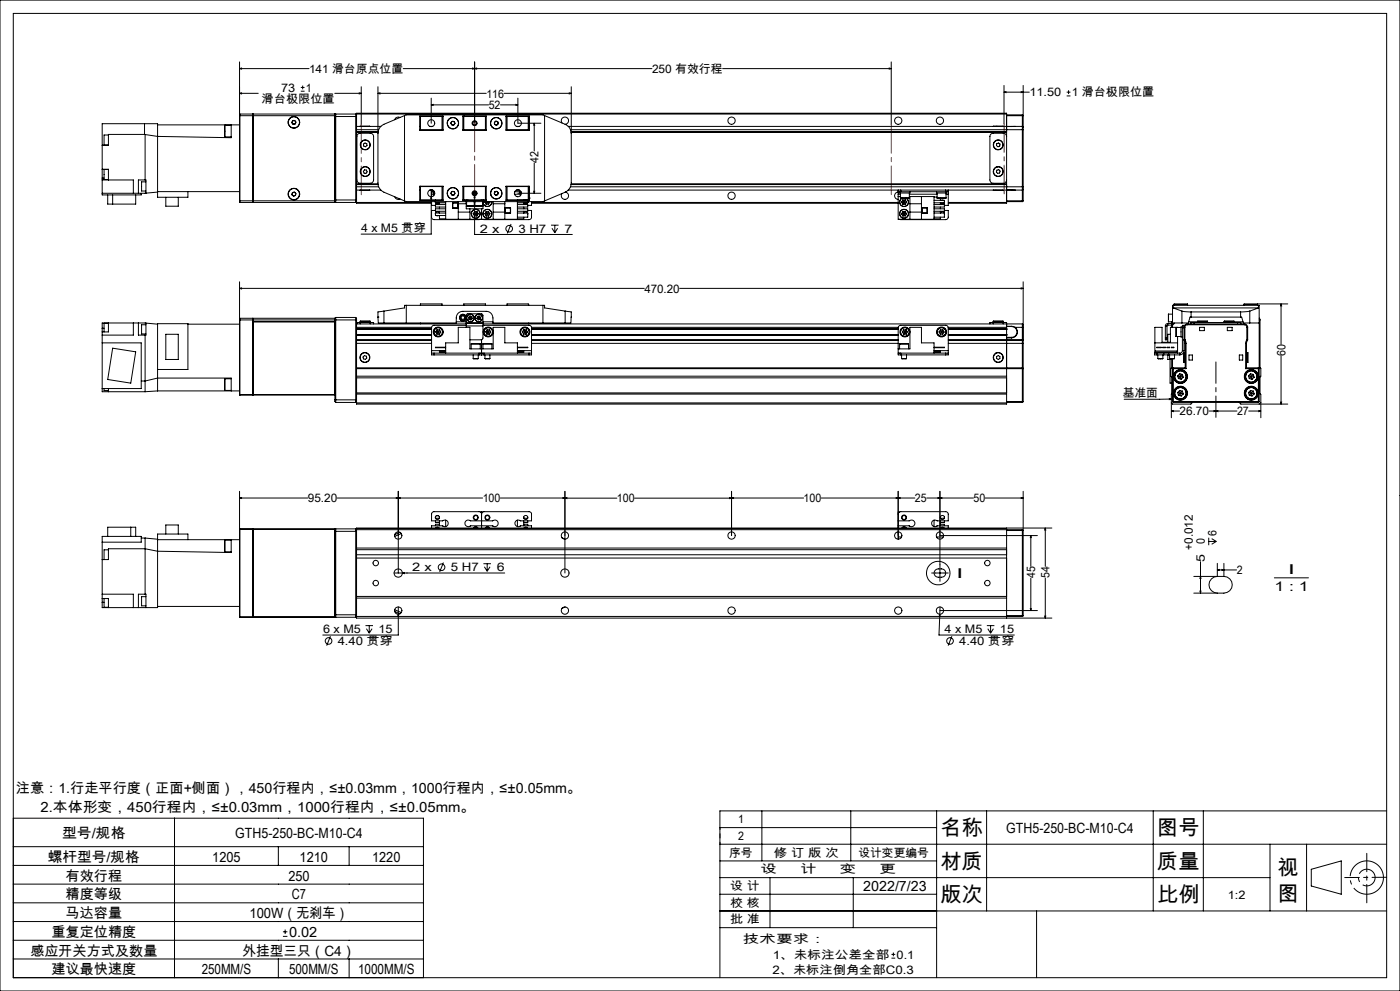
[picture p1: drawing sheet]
<svg xmlns="http://www.w3.org/2000/svg" width="420mm" height="297mm" viewBox="0 0 420 297" stroke-linecap="round" stroke-linejoin="round" font-family="sans-serif">
<g fill="none" stroke="#000" stroke-width=".3">
<path d="M0 0h420v297h-420zM4 4h412v289h-412zM71.9 18.6v41.6M142.4 18.6v18.3M267.4 18.6v18.8M43.4 37.1v3.2M47.3 37.4h24.6M67.5 37.5v3.5M67.5 37.5h1.9M69.4 37.4v3.9l-22.1-.4-3.8-.6M71.9 20.6l.6-.2v.3zM71.9 28l.6-.2v.3z"/>
<path d="M71.9 20.6h20.8M71.9 28h5.6M72 34.2l-.1 .5h28.5M72 34.2v26.5M72 34.2h3.8M75.8 34.2v26.5M75.8 34.2l.1 .1M75.9 34.3v.4M75.9 34.2v.1M75.9 34.7v25.5M75.9 34.2h24.6M75.9 34.2v.5"/>
<path d="M75.9 34.2h.1M87.6 36.8l.3 .4M87.8 36.2l-.2 .6M88.4 36.1l.3 .5M88.4 36.1l-.6 .1M88.5 37.1l-.6 .1M88.7 36.6l-.2 .5M90.2 27.3h1.2M90.2 26.2h1.2M90.8 25.6v1.2M100.4 28h8M100.4 34.7v25.5"/>
<path d="M100.5 34.2l-.1 .5M100.5 34.4v.5M100.5 34.2v.2M100.5 34.9v25M100.5 34.9h6.5M100.7 34.2v26.5M100.7 34.2h6M100.7 34.2l-.2 .2M106.7 34.2v26.5M106.7 34.2l.3 .2M107 34.2v-.3h195v.3M107 34.4v.5"/>
<path d="M107 34.2v.2M107 34.9v25M107 34.2h195M107 37.9h7.3M107 38.9h6.6M107 39.6h6.4M107 39.7h6.4M107 39.5h6.4M107.8 27.8l.6 .2-.6 .1zM108 37.9h2.9M108.4 26v11.4M113.4 28l.6-.2v.3z"/>
<path d="M113.4 26v28.8a3.1 3.1 0 0 0 1.8 2.8l6.2 2.6M113.4 28h32.5M120 35.2h-.1a1.13 1.13 0 0 0-1.5 .7M121 20.6h74.6M121.4 34.6l-6.2 2.6a2.98 2.98 0 0 0-1.8 2.8M121.4 34.6v25.6M121.4 34.6l.5-.2h41l.5 .2M125.9 34.8h7v4.2h-7zM125.9 37.9h.2M125.9 38.9h.2M126.1 38.9h6.8M128.9 37.9h.9"/>
<path d="M129.4 31.4l.6-.1v.3zM129.4 29.4v7.5M129.4 31.4h17.2M132.6 34.9v4M132.9 34.9h-6.8v4.1M135.3 36.9l.3 .5M135.6 37.4h.5M135.6 36.4l-.3 .5M135.6 36.4h.6M136.2 36.4l.3 .5M136.5 36.9l-.4 .5M138.9 34.8h7v4.2h-7z"/>
<path d="M138.9 34.9h7M138.9 38.9h7M139.1 34.9v4M139.2 34.8l.2 .1M141.8 20.4l.6 .2-.6 .1zM142.4 20.6l.6-.2v.3zM145.6 34.9v4M148.3 36.7l.1 .6M148.4 37.3l.6 .2M148.8 36.3l.5 .2M148.8 36.3l-.5 .4M149.3 36.5l.1 .6"/>
<path d="M149.4 37.1l-.4 .4M150.1 31.4h5.3M151.2 28h20.2M151.8 34.9h6.8v4.1M151.8 34.8h7v4.2h-7zM151.8 38.9h6.8M152.1 34.9v4M154.8 31.3l.6 .1-.6 .2zM154.9 37.9h.9M155.4 29.4v7.5h6.9M158.5 34.9v4M158.6 37.9h.2"/>
<path d="M158.6 38.9h.2M160.3 36.9l.1 .6h-.3zM160.3 36.9v8.4M163.4 34.6v25.6M163.4 34.6l6.1 2.6M168.6 36.9a1.1 1.1 0 0 1 .3-1.7 1.1 1.1 0 0 1 1.6 .6 1.1 1.1 0 0 1-.9 1.4M169.5 37.2a2.94 2.94 0 0 1 1.9 2.8M170.5 37.9h133M170.8 27.8l.6 .2-.6 .1zM171.1 38.9h135.6M171.3 39.6h130.7M171.3 39.7h130.7"/>
<path d="M171.3 39.5h130.7M171.4 26l-.1 29.4a2.98 2.98 0 0 1-1.8 2.2M216.8 20.6h50.6M266.8 20.4l.6 .2-.6 .1zM298 37.9h3M301.2 27.6l.6-.1v.3zM301.2 27.6h7.6M301.2 25.6v11.5M302 34.2v4.7M302 38.9v17.1M302 34.7h4.7M302 34.4h4.7"/>
<path d="M303.5 37.9h-1.5v1M303.5 37.9h1.1M303.5 37.9h.1M304.6 37.9h-1.1M304.6 37.9h2.1M306.4 27.5l.6 .1-.6 .2zM306.7 37.9v1M306.7 37.9l.3 .2M306.7 38.9h.3M306.7 34.4l.3 .2-.3 .1M306.7 34.4v.3M306.7 34.7v3.2"/>
<path d="M306.7 38.9v17.1M307 38.1v.8M307 38.9v17.1M307 25.6v12.5M320 28.7h1.1M320 27.6h1.1M320.6 27.1v1.1M30.7 50.7v2.7M30.7 50.7v-13.6h16.6v22h9.1v-1.7M30.7 53.4v5h11.7v-.5M30.7 53.9h9.3v4M30.7 50.7h1.8v3.2"/>
<path d="M30.7 53.4h.5M32.3 58.4v2.8h8.4v-2.8M32.5 50.8h-1.3v3h1.3M32.5 40.5h-1.3v3h1.3M33.8 58.4v2.8M43.4 40.3h-10.9v3.2h-1.8M43.4 40.3h.1M43.5 40.3v13.6M43.8 54.5h-1.3v2.8h1.3M43.8 57.9h-13.1M43.8 57.9v-4h-2.3v4M47.3 57.6l-3.5 .3"/>
<path d="M47.3 57.4h24.6M49.7 59.1v2.7h3.8v-2.7M67.5 41h1.9M87.6 58.4l.5 .3M87.7 57.8l-.1 .6M88.3 57.6l.4 .4M88.3 57.6l-.6 .2M88.6 58.5l-.5 .2M88.7 58l-.1 .5M100.5 59.9v.5M100.5 59.9h6.5M107 59.9v.5"/>
<path d="M107 57h7.3M107 56h6.6M107 55.2h6.4M107 55.3h6.4M107.4 40.2l.5-.3h3.2a1.02 1.02 0 0 1 1 1v13a1.02 1.02 0 0 1-1 1h-3a.96 .96 0 0 1-1-1v-13zM108 57h2.9M109 43.2l.5-.3 .5 .2 .1 .5-.5 .4-.5-.2zM109.4 50.9l.5 .1 .2 .5-.3 .5-.6-.1-.2-.5zM118.4 58.9a1.11 1.11 0 0 0 1.6 .7M125.9 55.8h7v4.2h-7zM125.9 57h.2M125.9 56h.2"/>
<path d="M126.1 55.8v4.1h6.8M126.1 55.9h6.8M128.9 57h.6M129.4 59l.1 .6h-.3zM129.4 56.9v13.3h-21.1M129.5 57.5h.7M129.5 57h.3M129.5 57.5v.7M129.5 57v.5M129.5 58.2v.8M129.5 59.9v.1M129.5 58.2h.6"/>
<path d="M130 57.5v.4h.4M130.1 57.9v.8M130.2 57.3v.2M130.2 57.5h.1M130.6 59.9v.1M132.6 55.9v4M135.3 58l.3 .4M135.6 57.4l-.3 .6M135.6 58.4h.6M136.1 57.4l.4 .5M136.1 57.4h-.5M136.5 57.9l-.3 .5"/>
<path d="M138.9 55.8h7v4.2h-7zM138.9 59.9h7M138.9 55.9h7M139.1 55.9v4M139.4 59.9l-.2 .1M139.9 59.9v.1M140.4 59.9v.1M141.9 57.9h1M142.1 57.5h.5M142.4 58.7l.1 .6h-.3zM142.4 57.2v13.1h29.3M144.4 59.9v.1"/>
<path d="M144.9 59.9v.1M145 59.9v.1M145.1 59.9l-.1 .1M145.6 55.9v4M145.8 59.9v.1M145.8 59.9l.1 .1M148.3 58.1l.4 .4M148.5 57.5l-.2 .6M149 57.4l.4 .4M149 57.4l-.5 .1M149.3 58.3l-.6 .2M149.4 57.8l-.1 .5"/>
<path d="M151.8 55.8h7v4.2h-7zM151.8 55.9h6.8M152.1 55.9v4M154.4 58.2h1.7M154.4 57.5h1.9M154.9 57h.9M155 58.9h.2M155.2 59.9v.1M155.4 57.9h6.9M156 57.5v.4h.4M156.1 57.9v.8M157.1 59.9v.1"/>
<path d="M158.5 55.9v4M158.6 59.4h.2M158.6 59.3h.2M158.6 55.8v4.1h-6.8M158.6 57.5h.2M158.6 57.9h.2M158.6 57h.2M158.6 56h.2M158.7 57v.5M158.8 59.4h.1M160.1 57.3h.3l-.1 .6zM160.3 48.8v9.1"/>
<path d="M169.5 57.6l-6.1 2.6M169.6 57.6a1.11 1.11 0 0 1 .9 1.4 1.11 1.11 0 0 1-1.5 .7 1.11 1.11 0 0 1-.4-1.7M170.5 57h99M171.1 56h135.6M171.3 55.2h130.7M171.3 55.3h130.7M269.5 57.5h.7M269.5 57.5v.7M269.5 57.6a1.09 1.09 0 0 0-1.1 1.1 1.09 1.09 0 0 0 1.1 1.1M269.5 57v.5M269.5 58.2v7.5h10.7v-6.8h-7.4M269.5 58.9h.6"/>
<path d="M269.5 58.2h.6M269.5 57h.7M270 57.5v.4h3v-.4M270.1 59.3h2.7M270.1 57.9v1.4M270.2 57v.5M270.2 57.5h13.5M270.2 57h13.5M270.6 59.4a1.35 1.35 0 0 0-.4 2 1.35 1.35 0 0 0 2.1 0 1.35 1.35 0 0 0-.4-2M270.7 59.4a1.3 1.3 0 0 0-.5 2 1.3 1.3 0 0 0 2.1 0 1.3 1.3 0 0 0-.6-2M270.8 59.9l-.3 .7M270.8 59.9l.8 1.3"/>
<path d="M271.6 59.9h-.8M271.6 59.9l.4 .7M271.6 59.9l-.7 1.3M272.8 57.9v1.4M272.8 58.2h8.3M273 58.9v6.8M276.4 58.9v6.8M280.2 59.1h.9M281 57.5v.4h3v-.4M281.1 59.3l.1 .1M281.1 59.3h2.7M281.1 57.9v1.4"/>
<path d="M281.2 59.4h.1M282.1 59.4v.6M283.7 57.5h.8M283.7 57h.7M283.7 57v.5M283.8 59.3l-2.6 .1M283.8 57.9v1.4M283.8 58.2h.7M284.4 57h19.1M284.5 57.5v.7M284.5 57v.5M284.5 58.2v3.4h-1.2"/>
<path d="M298 57h3M299 43.1l.5-.2 .5 .3-.1 .6-.5 .2-.5-.4zM299.1 51l.5-.1 .4 .4-.1 .6-.6 .1-.4-.5zM302 56v.9h1.5M302 40.9a1.02 1.02 0 0 0-1-1h-3a.96 .96 0 0 0-1 1v13a.96 .96 0 0 0 1 1h3a1.02 1.02 0 0 0 1-1M302 56v4.7M303.5 56.9l1.1 .1M303.5 57h1.1M303.5 56.9v.1M304.6 57h2.1M306.7 56h.3M306.7 56v1"/>
<path d="M306.7 57v3.2M307 56v.7M307 56.7l-.3 .3M307 56.7v3.5M71.9 60.2l.1 .5M71.9 60.2h28.5M72 60.7h3.8M75.9 60.2v.4M75.9 60.6h.1M75.9 60.6l-.1 .1M75.9 60.6v.1M75.9 60.2v.5"/>
<path d="M75.9 60.7h24.5M100.4 60.2v.5M100.4 60.6h.1M100.5 60.4v.2M100.5 60.6l-.1 .1M100.5 60.4l.2 .3M100.7 60.7h6M107 60.7v.2h22.5M107 60.4l-.3 .3M107 60.4v.3M107 60.7h22.5M121.4 60.2l.5 .2h41l.5-.2"/>
<path d="M129.5 60.4v1.2h1.1M130.6 60.7h.1M130.6 60.4v.3M130.6 63.8a.63 .63 0 0 1 .6-.3 .63 .63 0 0 1 .6 .3M130.6 60.8a.61 .61 0 0 0 .6 .4 .61 .61 0 0 0 .6-.4M130.6 63.1h-1.1v2.1l.2 .4 .5 .2 13.9-.1M130.6 60.4v.4M130.6 63.8v.8h3.1M130.6 60.8h3.1M130.6 63.8h3.1M130.6 63.9v.3M130.7 60.9h1"/>
<path d="M130.9 64.6h.7M131.8 60.8v.5M131.8 62.1v.5M131.8 63.3v.5M131.8 64.6v1h1.9M133.7 60.4v5.3h21.5v-5.3M133.7 61.3h-3.1v.8h3.1M133.7 62.6h-3.1v.7h3.1M135.8 60.8h1.6v1.6h-1.6zM135.8 60.8h1.5v1.5h-1.5zM137.5 60.4v5.3M137.5 61.1h2.4"/>
<path d="M137.5 63.6h3.5M139.9 60.4v.3M139.9 61.8v.8h5v-.8M139.9 60.7v1.1M139.9 61.8h5M139.9 60.7h.1M140 61.6h2.3M140 60.4v1.2M141 62.6v3.1M142 64.1h1.5M142 64.1l.3 .6M142.3 60.4v1.2"/>
<path d="M142.3 60.7h.2M142.3 63.4h.8M142.3 64.7h.8M142.3 63.4l-.3 .7M142.3 63.4l.4 .7M142.5 61.6l1.3 .1M142.5 61.6h1.3M142.5 60.4v1.2M142.7 64.1l-.4 .6M142.7 64.1l.4 .6M143.1 63.4l.4 .7M143.1 63.4l-.4 .7"/>
<path d="M143.5 64.1l-.4 .6M143.8 61.6h1M144.5 62.6v3.1M144.8 61.6l-1 .1M144.8 60.4v1.2M144.8 60.7h.1M144.9 60.6v.1M144.9 60.7v1.1M145.5 60.6h1.5M145.5 64.1h1.5M145.5 64.1l.3 .6M145.5 60.6l.3 .6"/>
<path d="M145.6 60.4l-.1 .2M145.8 61.2h.8M145.8 63.4h.8M145.8 63.4l-.3 .7M145.8 64.7h.8M145.8 63.4l.4 .7M146.1 60.4l.1 .2M146.2 64.1l-.4 .6M146.2 64.1l.4 .6M146.2 60.6l-.4 .6M146.2 60.6l.4 .6M146.3 60.4l-.1 .2"/>
<path d="M146.6 63.4l.4 .7M146.6 63.4l-.4 .7M146.9 60.4l.1 .2M147 64.1l-.4 .6M147 60.6l-.4 .6M147.5 60.4a1.29 1.29 0 0 1-1.2 1.5 1.29 1.29 0 0 1-1.4-1.3M147.6 60.4a1.34 1.34 0 0 1-1.3 1.5 1.34 1.34 0 0 1-1.4-1.3M148 60.4v5.3M148 61.1h3.4M148 63.6h3.4M151.4 60.4v5.3M151.6 62.3h1.6v1.6h-1.6z"/>
<path d="M151.6 62.3h1.5v1.5h-1.5zM153.3 67.1l-1.1 2.9M155.2 61.3h3.1v.8h-3.1M155.2 62.6h3.1v.7h-3.1M155.2 60.8h3.1M155.2 63.8h3.1M157.1 63.3v.5a.63 .63 0 0 1 .6-.3 .63 .63 0 0 1 .6 .3M157.1 62.1v.5M157.1 65.1v.5h-1.9M157.2 60.9h1M157.4 60h.6M158.3 60.8a.61 .61 0 0 1-.6 .4 .61 .61 0 0 1-.6-.4v.5"/>
<path d="M158.3 60h.1M158.3 60.4v.3zM158.3 63.9v.3M158.3 63.1h1.2l-.1 2.3-.7 .4-13.8-.1M158.3 60.7h.1M158.3 63.8v1.3h-3.1M159.5 60.4v1.2h-1.2M159.5 60.7h110M159.5 60.9h110M165.3 67.5h2.3M165.6 68.4l.8 1.3M166.4 67.5v2.2"/>
<path d="M167.3 68.4l-.9 1.3M270.5 60.6h1.5M270.5 60.6l.4 .6M270.5 64.1l.4 .6M270.8 63.4h.8M270.8 63.4l-.3 .7M270.8 63.4l.8 1.3M271.2 64.1h-.7M271.2 64.1h.8M271.2 64.1l-.3 .6M271.6 63.4l.4 .7M271.6 63.4l-.4 .7"/>
<path d="M271.6 61.2h-.7M271.6 64.7h-.7M272 60.6l-.4 .6M272 64.1l-.4 .6M273 61.1h3.4M273 63.6h3.4M276.6 62.3h1.6v1.6h-1.6zM276.6 62.3h1.5v1.5h-1.5M280.2 60h3.1v.8M280.2 61.3h3.1v.8h-3.1M280.2 62.6h3.1v.7h-3.1M280.2 60.8h3.1"/>
<path d="M280.2 63.8h3.1M282.1 63.3v.5a.66 .66 0 0 1 .6-.3 .66 .66 0 0 1 .6 .3M282.1 62.1v.5M282.1 65.1v.5h-1.9M282.2 60.9h1M282.4 60h.6M283.3 60.8a.64 .64 0 0 1-.6 .4 .64 .64 0 0 1-.6-.4v.5M283.3 60.4v.3M283.3 63.9v.3M283.3 63.1h1.2l-.1 2.3-.7 .4-13.9-.1M283.3 63.8v1.3h-3.1M283.3 60.7h.1"/>
<path d="M284.5 60.7h17.5M302 60.7v.2h-17.5M302 60.2h4.7M302 60.4h4.7M306.7 60.2h.3M306.7 60.2v.2M307 60.2l-.3 .2M30.7 98.4v1.1M30.7 99.5v17.9h12.8M30.7 98.4h.5M32.5 96.9h-1.3v2.6M32.5 96.8v2.7h-1.8"/>
<path d="M40 96.8v3.6h-9.3M41.5 96.8v3.6h2.3v-3.6M43.8 97.3h-1.3v2.8h1.3M43.8 96.8h-13.1v1.6M43.8 96.8l3.5 .4M56.4 97.2h15.5M71.9 86.4l.6-.1v.3zM71.9 84.5v33.8M71.9 86.4h121.4M72 95.4v23M72 95.4l-.1 .5h35.1M72 95.4h3.8"/>
<path d="M75.8 95.4v23M75.8 95.4l.1 .5M75.9 96.4h24.6zM75.9 95.9v-.5h24.5v22.8M75.9 95.9v22.5h24.6M100.7 95.1v25.5M100.7 95.1l-.2 .3v24.4M100.7 95.1h6M106.7 95.1v25.5M106.7 95.1l.3 .3v.5M107 98.1h22.5M107 97.1h32.9"/>
<path d="M107 95.9v14.3M107 98.6h22.5M107 98.7h22.5M107 98.5h22.5M108.1 96.6v.1M108.1 96.3h3M108.1 96.7h-1v.4M108.1 96.6h3M108.1 96.3v.3M108.1 96.7v.4M108.1 96.7h3M111.1 96.6l-.1 .1"/>
<path d="M111.1 96.7h1v.4M111.1 96.3v.3M111.1 96.7v.4M113.4 95l.1 1.8h1.7M113.4 95h.1M115.2 96.8h21.7a3.4 3.4 0 0 1 .5-2.9l1.5-.6h7a1.99 1.99 0 0 1 2 2v1.5h21.6M115.2 93.2l-1.8 .3v1.5M115.2 93.2l6.2-.9v-.8h42v.8l6.1 .9M115.2 93.2v3.6M121.9 91.5v5.3M126.1 91.5v-.4h6.5v.4M126.1 96.8v.3"/>
<path d="M130.7 99.4l.4 .7M130.7 99.4l.8 .1M131.1 98.8l.8 .1M131.1 98.8l-.4 .6M131.1 98.8l.4 .7M131.5 99.5l.7 .1M131.5 99.5l-.4 .6M131.5 99.5l.3 .7M131.9 98.9l.3 .7M131.9 98.9l-.4 .6M132.2 99.6l-.4 .6M136.9 96.4h3"/>
<path d="M139.1 91.5v-.4h6.5v.4M139.9 96.9v.8M139.9 96.7v.2M139.9 96.7v-2.3l.4-.4 4.3 .1 .3 .4v2.2M139.9 97.5l-10.1 .1-.3 .5v7M139.9 96.9h5M139.9 97.7h5M139.9 97.7v.4M139.9 96.7h5M140.6 95.1l.1 .6M140.6 95.1l.5 .2M140.7 95.7l.5 .1"/>
<path d="M141 94.7l.6 .2M141 94.7l-.4 .4M141 94.7l.2 1.1M141.1 95.3l-.4 .4M141.1 95.3l.6 .2M141.6 94.9l.1 .6M141.6 94.9l-.5 .4M141.7 95.5l-.5 .3M143.1 95.5l.4 .3M143.2 94.9l-.1 .6M143.2 94.9l.4 .4M143.6 95.3l.5 .4"/>
<path d="M143.6 95.3l-.5 .2M143.7 94.7l.5 .4M143.7 94.7l-.5 .2M143.7 94.7l-.2 1.1M144.1 95.7l-.6 .1M144.2 95.1l-.1 .6M144.2 95.1l-.6 .2M144.9 97.7l-.1 3.9-.4 .2h-3.4M144.9 96.9v.8M144.9 96.7v.2M144.9 97.6h14.2l.4 .5v7M144.9 96.4h3"/>
<path d="M144.9 97.1h161.8M145.7 99.4l.3 .7M145.7 99.4l.8 .1M146.2 98.8l.7 .1M146.2 98.8l-.5 .6M146.2 98.8l.3 .7M146.5 99.5l.7 .1M146.5 99.5l-.5 .6M146.5 99.5l.3 .7M146.9 98.9l.3 .7M146.9 98.9l-.4 .6M147.2 99.6l-.4 .6"/>
<path d="M152.1 91.5v-.4h6.4l.1 .4M156.7 99.4l.4 .7M156.7 99.4l.8 .1M157.1 98.8l.8 .1M157.1 98.8l-.4 .6M157.1 98.8l.4 .7M157.5 99.5l.7 .1M157.5 99.5l-.4 .6M157.5 99.5l.3 .7M157.9 98.9l.3 .7M157.9 98.9l-.4 .6M158.2 99.6l-.4 .6"/>
<path d="M158.6 96.8v.3M159.5 98.1h110M159.5 98.6h110M159.5 98.7h110M159.5 98.5h110M162.9 91.5v5.3M169.5 93.2l1.9 .3v1.5M169.5 93.2v3.6M171.3 95l-.1 1.8h-1.7M171.3 95h.1M203.9 86.4h103.1M270.7 99.6l.4 .6"/>
<path d="M271 98.9l-.3 .7M271 98.9l.5 .6M271.5 99.5l-.8 .1M271.5 99.5l-.4 .7M271.5 99.5l.4 .6M271.8 98.8l-.8 .1M271.8 98.8l.4 .6M271.8 98.8l-.3 .7M272.2 99.4l-.3 .7M272.2 99.4l-.7 .1M281.7 99.5h.8M281.7 99.5l.4 .7"/>
<path d="M282.1 98.8h.8M282.1 98.8l-.4 .7M282.1 98.8l.4 .7M282.5 99.5l-.4 .7M282.5 99.5l.3 .7M282.5 99.5h.7M282.9 98.8l.3 .7M282.9 98.8l-.4 .7M283.2 99.5l-.4 .7M284.4 98.1h17.6M284.5 98.6h17.5M284.5 98.7h17.5"/>
<path d="M284.5 98.5h17.5M298 96.6v.1M298 96.3h3M298 96.7h-1v.4M298 96.6h3M298 96.3v.3M298 96.7v.4M298 96.7h3M301 96.6l-.1 .1M301 96.7h1v.4M301 96.3v.3M301 96.7v.4"/>
<path d="M302 97.1v.7h1.5M302 97.1v1M302 98.5v.1M302 98.6h.1M302 98.1v.4M302 98.6v1.8M302 97.9h1.5M303.5 97.8l1.1 .3M303.5 97.9a1.62 1.62 0 0 1 1.6 1.6 1.62 1.62 0 0 1-1.6 1.6M303.5 97.8v.1M304.6 98.1a1.77 1.77 0 0 1 .6 2 1.77 1.77 0 0 1-1.7 1.2M304.6 98.1h2.1"/>
<path d="M306.4 86.3l.6 .1-.6 .2zM306.7 97.1v1M306.7 97.1l.3 .2v.8h-.3M306.7 98.1v3.7M307 84.5v17.3M349.6 97.7h.5M349.6 97.7v3.6M350.1 97.7v3.6M350.3 97.4l-.2 .3M350.3 96.9l-.5 .3-.2 .5M350.3 96.9v.5M350.5 94.2l.1 2.2"/>
<path d="M350.5 94.2h.1M350.6 94.2h-.1M350.6 94.2v2.2M350.6 96.4h1.2M350.6 94.2h1.2M351.5 96.4v1.7M351.8 96.7l-.2 .2h-1.3M351.8 97.4v.7M352 92.3h25.5M352 92.3l2.6 .9M352 91.5v.8M352.2 96.8l-.4 .6h-1.5"/>
<path d="M352.2 91.5v-.4h4.1v.4M352.2 91.3h4.1M352.8 98.1v2.8M352.8 98.1h1.5M353.3 98.1h-2.2v4.5h-2.5v-4.5h-2.1v7.7M354.6 93.2l2.7 .3M354.6 96.8h-2.8v-5.3h26v18.7M354.6 93.2v3.6M354.7 98h-.4v3h.4M354.7 98.2h.5M354.7 98.2v6.9M355.2 98.1v-.6h-.5v.7"/>
<path d="M355.2 98.1h.3M355.2 98.1v7M355.5 98.1v3.7M356.2 97.1v.2M356.2 97.3l-.6 .4-.1 .4M356.2 97.1a1.02 1.02 0 0 0-1 1M356.2 97.3h17.1M356.2 97.1h17.1M356.6 96.4h2.7M357.3 95h-.3l-.5 1.8h-1.9M357.3 93.5h14.9M357.3 93.5v1.5"/>
<path d="M357.3 95h14.9M358.2 96.7h-.9v.4M358.2 96.7h13.1M358.2 96.7v.4M359.3 96.3h3M359.3 96.6v.1M359.3 96.6h3M359.3 96.3v.3M359.9 98.1h1.4v1h-1.4zM362.3 96.6l-.1 .1M362.3 96.3v.3M367.2 96.3h3"/>
<path d="M367.2 96.6l.1 .1M367.2 96.6h3M367.2 96.3v.3M368.2 98.1h1.4v1h-1.4zM370.2 96.6v.1M370.2 96.4h2.7M370.2 96.3v.3M371.3 96.7h1v.4M371.3 96.7v.4M372.2 95h.3l.5 1.8h1.9M372.2 93.5v1.5M373.2 91.3h4.1"/>
<path d="M373.3 97.1v.2M373.3 97.3l.6 .4 .2 .4M373.3 97.1a1.02 1.02 0 0 1 1 1M374.1 98.1h.2M374.1 98.1v3.7M374.3 98.1v3.7M374.9 93.2l-2.7 .3M374.9 96.8h2.9M374.9 93.2v3.6M377.3 91.1v.4M377.5 92.3l-2.6 .9M377.5 91.5v.8"/>
<path d="M377.8 95.4l.2 .5M377.8 95.9h.2M378 95.9v14.3M384.3 91.1l.2 .6h-.3zM384.3 91.1v12.1M386.3 91.1h-13.1v.4M30.7 102.8h11.7v13.6h-11.7M31.2 116.4v.6h1.3M32.5 116.4v1M33.8 104.3l6.9 1.1-1.5 9.4-6.9-1.1zM42.4 114.2h1.1l3.8-.9h22.1v3.9M43.5 100.4v17"/>
<path d="M47.3 110.7h9.1v-13.7h-9.1v20.2M47.3 117.2h24.6M47.3 117.2l-3.8 .2M49.7 100.2h3.8v7.5h-3.8zM67.5 113.5v3.5M67.5 113.5h1.9M67.5 117h1.9M71.9 118.3l.1 .1M72 118.4h3.8M75.9 118.2l-.1 .2M100.4 118.2l-28.5 .1M100.4 118.2l.1 .1"/>
<path d="M100.5 119.8l.2 .8M100.5 119.8h6.5M107 110.2v.3M107 110.5h199.7M107 110.2h199.7M107 101.8h22.5M107 102.1h22.5M107 102.9h22.5M107 112.7h195M107 113.2h195M107 118.1h195M107 117.8h195"/>
<path d="M107 100.4h22.5M107 100.3h22.5M107 100.5h22.5M108.9 107l.4-.4 .6 .1 .1 .6-.4 .4-.6-.1zM129.5 105.8h.7M129.5 105.8v.6h.7M129.5 105.1v.7M129.5 105.1h4.2M130.2 105.8h13.5M130.2 106.4h13.5M130.2 105.8v.6M131.1 100.1l.7 .1"/>
<path d="M133.7 105.8v-3h3.8v-4.7h3.5v6.5h7v-6.5h3.4v4.7h3.8v3M133.7 105.2h-1.9v.3h1.9M133.7 104.1h-3.1l3.1 .1M141.4 103.1h2.7M141.4 103.1v1.5M142 107.5h1.5M142 106.4v1.1M143.5 106.4v1.1M143.7 105.8h1.5M143.7 106.4h.8M143.7 105.8v.6M144.1 103.1v1.5"/>
<path d="M144.5 106.4h.7M144.5 101.8v4.6M144.9 103h.1M144.9 103.1h2.7M144.9 103.1v1.5M144.9 103l2.7 .1M145.2 105.8h13.5M145.2 105.8v.6M145.2 106.4h13.5M145.5 107.5h1.5M145.5 106.4v1.1M146 100.1l.8 .1"/>
<path d="M147 106.4v1.1M147.6 103.1v1.5M155.2 105.2h1.9v.3h-1.9M155.2 104.1h3.1l-3.1 .1M155.2 105.1h4.3M157.1 100.1l.7 .1M158.7 105.8h.8M158.7 105.8v.6M159.5 105.8v.6h-.8M159.5 105.1v.7M159.5 101.8h110M159.5 102.1h110"/>
<path d="M159.5 102.9h110M159.5 100.4h110M159.5 100.3h110M159.5 100.5h110M269.5 105.8h.7M269.5 104.6h3.5v-6.5h3.4v4.7h3.8v3M269.9 103.1h.1M269.9 103.1h2.7M269.9 103.1v1.5M270.2 105.8h13.5M270.2 106.4h13.5M270.2 105.8v.6"/>
<path d="M270.5 107.5h1.5M270.5 106.4v1.1M271.9 100.1l-.8 .1M272 106.4v1.1M272.5 103l-2.6 .1M272.6 103.1h.1M272.6 103.1v1.5M280.2 105.2h1.9v.3h-1.9M280.2 104.1h3.1l-3.1 .1M280.2 105.1h4.3M282.1 100.2h.7M283.7 105.8h.8"/>
<path d="M283.7 105.8v.6M284.5 105.1v-6.9l-.5-.7h-13.9l-.5 .3-.1 .4v8.2h.7M284.5 105.8v.6h-.8M284.5 105.1v.7M284.5 101.8h22.2M284.5 102.1h22.2M284.5 102.9h22.2M284.5 100.4h17.5M284.5 100.3h17.5M284.5 100.5h17.5M299 106.9l.5-.3 .5 .3v.6l-.5 .2-.5-.3zM302 100.5v20.6h-195v-10.6"/>
<path d="M302 100.4v.1M302 100.4h.1M302 101.3h1.5M302 101.1h1.5M303.5 101.1v.2M306.7 110.2l.3 .2-.3 .1M306.7 110.2v.3M306.7 101.8h.3M306.7 101.8v.3M306.7 102.1v.8M306.7 102.9h.3M306.7 102.9v7.3"/>
<path d="M306.7 110.5v9.8M307 101.9l-.3 .2M307 101.8v.1M307 101.9v1M307 102.9v17.4M346.5 102.8h6.8M346.6 105.2h6.5v.3h-6.5zM347.1 104.1l1.2 .1zM347.1 105.8h-.7v.6h.7M347.1 105.8h6.8M347.1 106.4h2M347.1 105.8v.6"/>
<path d="M347.3 107.5h1.6M347.3 106.4v1.1M348.9 104.1l.7 .1zM348.9 106.4v1.1M349.1 106.4h1.5M349.1 105.8v.6M349.6 101.3v.5h.5v-.5M349.6 101.3h.5M350.1 104.1l.8 .1zM350.3 106.4v1.3h1.2M350.6 106.4h3.3M350.6 105.8v.6"/>
<path d="M350.8 119.4l.6 .2-.6 .2zM350.9 107.5h1.5M350.9 106.4v1.1M351 107.7v7.1h.5M351.1 100.2h-.8v2.4M351.4 119.6l-14.1 .1M351.4 104.1l.7 .1zM351.5 110.2l-.2 .2v2.3l.5 .5M351.5 110.2h4.1M351.5 107.6v2.6M351.5 113v5M351.8 110.5h.2"/>
<path d="M351.8 110.5l.2-.3v.3M351.8 117.8l-.4 .3v7.1M351.8 107.6v2.6M351.8 110.5v9.8M352 110.5h3.8M352 110.5v9.8M352.4 106.4v1.1M352.8 100.9h1.5M353.3 100.9v4.9M353.3 112.6l.2 .8M353.3 112.6l.8 .3M353.3 117.6l.2 .9"/>
<path d="M353.3 117.6l.8 .3M353.5 113.4l.9 .3M353.5 118.5l.9 .2M353.9 112l-.6 .6M353.9 112l.8 .2M353.9 112l.2 .9M353.9 117l-.6 .6M353.9 117l.8 .2M353.9 117l.2 .9M353.9 105.8v.6M354.1 112.9l-.6 .5M354.1 112.9l.9 .2"/>
<path d="M354.1 112.9l.3 .8M354.1 117.9l.3 .8M354.1 117.9l.9 .2M354.1 117.9l-.6 .6M354.7 105.1l-.3 .6-.5 .1M354.7 105.1h.5M354.7 112.2l.3 .9M354.7 112.2l-.6 .7M354.7 117.2l.3 .9M354.7 117.2l-.6 .7M355 113.1l-.6 .6M355 118.1l-.6 .6"/>
<path d="M355.2 105.1a1.33 1.33 0 0 1-1.3 1.3M355.2 105.7v3M355.2 105.7h.3M355.2 108.7h.3M355.3 102.1l.3 .8M355.5 101.8v.1M355.5 101.8h-.3l.1 .3M355.5 105.7h.1M355.5 101.9l.3 1M355.5 101.9l-.2 .2M355.5 105.7v3M355.6 108.6l-.1 .1"/>
<path d="M355.6 110.2l.2 .3M355.6 102.9h.2M355.6 102.9v7.3M355.8 102.9v7.6M356.7 106.4h1v1.5h-1zM371.8 106.4h1v1.5h-1zM373.7 102.9h.2M373.7 110.5h3.8M373.7 102.9v7.6M373.9 108.6l.1 .1M373.9 110.2l-.2 .3M373.9 110.2h4.1"/>
<path d="M373.9 102.9v7.3M374 105.7h-.1M374 101.9l-.3 1M374 101.9l.2 .2M374 105.7v3M374 105.7h.3M374 108.7h.3M374.1 101.8l-.1 .1M374.1 101.8h.2M374.2 102.1l-.3 .8M374.3 105.7v3M374.3 101.8l-.1 .3"/>
<path d="M374.5 117.6l.3 .9M374.5 117.6l1.7 .5M374.5 112.6l.3 .8M374.5 112.6l1.7 .5M374.8 118.5l.8 .2M374.8 113.4l.8 .3M375.1 117l.9 .2M375.1 117l-.6 .6M375.1 117l.3 .9M375.1 112l.9 .2M375.1 112l-.6 .6M375.1 112l.3 .9"/>
<path d="M375.4 117.9l-.6 .6M375.4 117.9l.2 .8M375.4 112.9l-.6 .5M375.4 112.9l.2 .8M376 117.2l.2 .9M376 117.2l-.6 .7M376 112.2l.2 .9M376 112.2l-.6 .7M376.2 118.1l-.6 .6M376.2 113.1l-.6 .6M377.5 110.5h.3M377.5 110.5v-.3l.3 .3"/>
<path d="M377.5 110.5v9.8M377.8 117.8l.4 .4v7M377.8 110.5v9.8M378 110.2l.2 .2v2.3l-.4 .5M378 113v5M384.3 106.7v14.4M100.7 120.6h6M107 120.8h195M107 120.3l-.3 .3M302 120.3h4.7M302 120.6h4.7M306.7 120.3h.3"/>
<path d="M306.7 120.3v.3M307 120.3l-.3 .3M351.4 123.2h2.5M351.4 123.2l.6-.2v.4zM351.8 120.3l.2 .3M351.8 120.3h.2M352 120.3v.3M352 120.3h25.5M352 120.6h25.5M357.8 120.6l-.5 .5h-5.5l-.4-.3M362.7 123.2h8.4M364.2 123l.6 .2-.6 .2z"/>
<path d="M364.8 123.2l.6-.2v.4zM371.8 120.6l.5 .5h14M374.6 123.2h3.6M377.5 120.3v.3M377.5 120.3h.3M377.6 123l.6 .2-.6 .2zM377.8 120.3l-.3 .3M378.2 120.6l-.4 .5M384.2 120.5h.3l-.2 .6zM39.2 158v2.8M71.9 149.3l.6-.2v.3zM71.9 147.2v37.7"/>
<path d="M71.9 149.3h20.4M72 158.5v26.5M72 158.5l28.4 .1M72 158.5h3.8M75.8 158.5v26.5M75.8 158.5l.1 .1M100.4 158.6v26.3M100.5 158.7v.5M100.5 158.7l-.1-.2h-24.5v26.5h24.5l.1-.3M100.5 159.2v25.1M100.5 158.6h-.1M100.5 159.2h6.5"/>
<path d="M100.7 158.5v26.5M100.7 158.5h6M100.7 158.5l-.2 .2M101.2 149.3h43.6M106.7 158.5v26.5M106.7 158.5l.3 .2h199.7M107 158.4h195M118.9 149.1l.6 .2-.6 .1zM119.5 149.3l.6-.2v.3zM119.5 147.2v24.5M120 159.5l-1.6 .7M120.4 159.9l-2 .9"/>
<path d="M129.5 158.3v-.7h3.2a1.03 1.03 0 0 0 1.5 0 1.03 1.03 0 0 0 0-1.5 1.03 1.03 0 0 0-1.5 0h-3.2v-2.2l.2-.3 .4-.3h13.8l.5 .4 .1 .4 .2-.5 .4-.3h13.8l.4 .4 .2 2.4h-3.3a1.03 1.03 0 0 0-1.4 0 1.03 1.03 0 0 0 0 1.5 1.03 1.03 0 0 0 1.4 0h3.3v.7M130.6 154.9v.4h1.2M130.6 156.1v.5h1.2M130.7 158.3l.5-.3 .5 .3M130.9 154.6h.7M131.8 154.9v.4M131.8 156.1v1.5M131.8 157.1h-1.2v.5M133.7 155.9v1.9M139.6 156.3a1.35 1.35 0 0 1 1.6-.2h6.5a1.03 1.03 0 0 1 1.5 0 1.03 1.03 0 0 1 0 1.5 1.03 1.03 0 0 1-1.5 0h-6.5a1.04 1.04 0 0 1-1.3 0 1.04 1.04 0 0 1-.3-1.3zM142.1 158.3l.1-.2a.69 .69 0 0 1 1.2 .2M142.2 158.3l.5-.3 .5 .3"/>
<path d="M144.1 153.5h.8M144.5 153.5v4.8M145.6 158.3l.1-.2a.72 .72 0 0 1 1.2 .2M145.7 158.3l.5-.3 .5 .3M150.1 149.3h19.4M155.2 155.9v1.9M157.1 154.9v.4h1.2v-.4M157.1 156.1v1.5M157.1 157.1h1.2v.5M157.2 158.3l.5-.3 .5 .3M158.3 156.1v.5h-1.2M168.9 149.1l.6 .2-.6 .1z"/>
<path d="M169.5 149.3l.6-.2v.3zM169.5 149.3h15.6M169.5 147.2v24.5M190.4 149.3h29.1M218.9 149.1l.6 .2-.6 .1zM219.5 149.3l.6-.2v.3zM219.5 149.3h21.6M219.5 147.2v13.3M246.4 149.3h28.1M268.9 149.1l.6 .2-.6 .1zM269.5 156.1h3.2a1.03 1.03 0 0 1 1.5 0 1.03 1.03 0 0 1 0 1.5 1.03 1.03 0 0 1-1.5 0h-3.2M269.5 154.1l.1-.4 .5-.4h13.8l.4 .4 .2 2.4h-3.3a1.03 1.03 0 0 0-1.4 0 1.03 1.03 0 0 0 0 1.5 1.03 1.03 0 0 0 1.4 0h3.3v.7"/>
<path d="M269.5 147.2v13.7M269.5 153.5h.3M269.5 149.3l.6-.2v.3zM270.5 158.3l.2-.2a.72 .72 0 0 1 1.2 .2M270.7 158.3l.5-.3 .5 .3M280.2 155.9v1.9M281.4 149.1l.6 .2-.6 .1zM282 149.3l.6-.2v.3zM282 147.2v22.1M282.1 154.9v.4h1.2v-.4M282.1 156.1v1.5M282.1 157.1h1.2v.5"/>
<path d="M282.2 158.3l.5-.3 .5 .3M283.3 156.1v.5h-1.2M292 149.3h-14M295.6 149.3h11.4M302 158.3v26.9M302 159h4.7M306.4 149.1l.6 .2-.6 .1zM306.7 158.7l.3 .2-.3 .1M306.7 158.7v.3M306.7 159v25.5M307 147.2v37.3M313.6 158.3l.1 .6h-.3z"/>
<path d="M313.6 158.3v11.5M315.6 158.3h-208.6v26.9h208.6M30.7 179.4v1.1M30.7 162.5h11.7v-1.7h-11.7v18.6M30.7 178.1h9.3v4M30.7 179.4h1.8v2.7M31.2 179.4v2.6h1.3M32.3 160.8v-2.8h8.4v2.8M32.5 164.8h-1.3v2.9M42.4 161.3h1.1M43.5 161.3v16.8M43.5 161.3l3.8 .3"/>
<path d="M43.8 178.8h-1.3v2.8h1.3M47.3 161.7h24.6M49.7 160.1v-2.8h3.8v2.8M56.4 161.7v-1.6h-9.1v22h-16.6v-1.6M67.5 161.9v3.5M67.5 161.9h1.9M67.5 165.4h1.9M69.4 161.7v3.9l-22.1-.4-3.8-.7h-11v3.2h-1.8M107 167.2h195M107 166.3h.1M107 164.7h195M107 179.2h195"/>
<path d="M107 178.7h195M107 164.2h195M107 166.3h195M118.2 171.7h33.2M120.7 171.7l.6-.1v.3zM133 168.6l-1.1 2.8M145 168.9h2.3M145.3 169.9l.9 1.3M146.2 168.9v2.3M147 169.9l-.8 1.3M168.6 161.2l.9 .4M269.5 160.9v.7"/>
<path d="M269.5 160.9h1M280.6 170.8a2.19 2.19 0 0 1 3 .5 1.25 1.25 0 0 1-1.1 1.7 1.75 1.75 0 0 1-2.2-.8l-.1-.5zM280.7 171.7h2.5M281 160.9h2M282 170.5v2.5M282 160.5h29.2M309.2 160.5l.2 .6h-.3zM309.2 160.5v9.3M309.2 173.3v9.7M313.6 173.3v11.9M358.1 172.8h9.1M360 177.2h.3l-.1 .6z"/>
<path d="M360.2 172.8l.1 .6h-.3zM360.2 168.3v9.5M362.6 161.1v2.3M362.6 162.3h2.3M363.5 161.4l1.4 .9M364.9 162.3l-1.4 .8M365.2 170.8l.6-.1v.3zM365.2 168.8v4a2.5 2.5 0 0 0-2.5 2.5 2.5 2.5 0 0 0 2.5 2.5M365.2 170.8h5.8M366.6 170.7l.6 .1-.6 .2zM367.2 168.8v4M367.2 172.8a2.5 2.5 0 0 1 2.5 2.5 2.5 2.5 0 0 1-2.5 2.5h-9.1"/>
<path d="M382.3 173.2h10.2M30.7 180.5h.5M41.5 182.1v-4h2.3v4M47.3 181.7h24.6M71.9 184.9l.1 .1M72 185h3.8M75.9 184.9l-.1 .1M99.1 190.7l-1.1 2.8M100.4 184.9h-28.5M100.4 184.9h.1M100.5 184.3v.4M100.5 184.7l.2 .3"/>
<path d="M100.5 184.3h6.5M100.7 185h6M109.6 187.5h2.3M109.9 188.4l.9 1.4M110.8 187.5v2.3M111.6 188.4l-.8 1.4M118.4 183.3l1.6 .7M118.4 182.7l2 .9M119.5 184.1l.1 .6h-.3zM119.5 181.9v8.4h-22.7M169.5 181.9l-.9 .4M281.9 184.1l.1 .6h-.2z"/>
<path d="M281.9 184.1l-.2 6.2h22.6M282 183h29.2M282 181.9l-.1 2.2M285.6 190.7l-1.2 2.8M296.1 187.5h2.2M296.3 188.4l.9 1.4M297.2 187.5v2.3M298 188.4l-.8 1.4M302 184.5h4.7M306.7 184.5v.2M306.7 184.5h.3M306.7 184.7h-199.7l-.3 .3"/>
<path d="M307 184.5l-.3 .2M309.1 182.4h.3l-.2 .6zM313.4 184.6h.3l-.1 .6zM4 245.2h123v47.8M4 253.7h123M4 259.4h123M52.4 245.2v47.8M83.5 253.7v5.7M104.7 253.7v5.7M216 253h200M216 248h65M216 258h65"/>
<path d="M228.6 243v15M255.2 243v15M281 243v50M296 243v30M346 243v30M361 243v30M381 253v20M392 253v20M416 243h-200v50M4 265h123M4 270.6h123M4 276.2h123"/>
<path d="M84.9 279.3h1.3M85.5 278.6v1.3M216 278h65M216 273h200M216 263h165M216 268h65M231 263v15M256 263v15M311 273v20M393.4 260.5l9-2.5v10l-9-2.5zM4 281.8h123M4 287.4h123"/>
<path d="M83.5 287.4v5.6M84.9 280.6h1.3M104.7 287.4v5.6M267.4 287.2h1.2M267.4 286h1.2M268 285.5v1.1"/>
<circle cx="88.2" cy="36.7" r="1.68"/>
<circle cx="88.2" cy="36.7" r="1.75"/>
<circle cx="129.4" cy="36.9" r="1.06"/>
<circle cx="135.9" cy="36.9" r="1.67"/>
<circle cx="135.9" cy="36.9" r="1.72"/>
<circle cx="142.4" cy="36.9" r=".75"/>
<circle cx="142.4" cy="36.9" r=".5"/>
<circle cx="148.9" cy="36.9" r="1.68"/>
<circle cx="148.9" cy="36.9" r="1.72"/>
<circle cx="155.4" cy="36.9" r="1.06"/>
<circle cx="219.5" cy="36.2" r="1.11"/>
<circle cx="269.5" cy="36.2" r="1.11"/>
<circle cx="282" cy="36.2" r="1.11"/>
<circle cx="88.2" cy="58.2" r="1.68"/>
<circle cx="88.2" cy="58.2" r="1.74"/>
<circle cx="109.6" cy="43.4" r="1.5"/>
<circle cx="109.6" cy="43.4" r="1.42"/>
<circle cx="109.6" cy="51.4" r="1.5"/>
<circle cx="109.6" cy="51.4" r="1.42"/>
<circle cx="129.4" cy="57.9" r="1.06"/>
<circle cx="135.9" cy="57.9" r="1.72"/>
<circle cx="135.9" cy="57.9" r="1.68"/>
<circle cx="142.4" cy="57.9" r=".75"/>
<circle cx="142.4" cy="57.9" r=".5"/>
<circle cx="148.9" cy="57.9" r="1.73"/>
<circle cx="148.9" cy="57.9" r="1.67"/>
<circle cx="155.4" cy="57.9" r="1.06"/>
<circle cx="219.5" cy="58.7" r="1.1"/>
<circle cx="299.5" cy="51.4" r="1.5"/>
<circle cx="299.5" cy="51.4" r="1.42"/>
<circle cx="299.5" cy="43.4" r="1.49"/>
<circle cx="299.5" cy="43.4" r="1.41"/>
<circle cx="142.7" cy="64.1" r="1.36"/>
<circle cx="142.7" cy="64.1" r="1.3"/>
<circle cx="146.2" cy="64.1" r="1.3"/>
<circle cx="152.8" cy="68.6" r=".99"/>
<circle cx="271.2" cy="64.1" r="1.3"/>
<circle cx="271.2" cy="64.1" r="1.35"/>
<circle cx="131.5" cy="99.5" r="1.5"/>
<circle cx="131.5" cy="99.5" r="1.3"/>
<circle cx="131.5" cy="99.5" r="1.35"/>
<circle cx="138.9" cy="95.2" r=".52"/>
<circle cx="138.9" cy="95.2" r=".83"/>
<circle cx="138.9" cy="95.2" r=".98"/>
<circle cx="141.1" cy="95.3" r="1.11"/>
<circle cx="143.6" cy="95.3" r="1.15"/>
<circle cx="143.6" cy="95.3" r="1.09"/>
<circle cx="146.5" cy="99.5" r="1.3"/>
<circle cx="146.5" cy="99.5" r="1.48"/>
<circle cx="146.5" cy="99.5" r="1.36"/>
<circle cx="157.5" cy="99.5" r="1.5"/>
<circle cx="157.5" cy="99.5" r="1.3"/>
<circle cx="157.5" cy="99.5" r="1.35"/>
<circle cx="271.5" cy="99.5" r="1.3"/>
<circle cx="271.5" cy="99.5" r="1.36"/>
<circle cx="271.5" cy="99.5" r="1.5"/>
<circle cx="282.5" cy="99.5" r="1.3"/>
<circle cx="282.5" cy="99.5" r="1.35"/>
<circle cx="282.5" cy="99.5" r="1.5"/>
<circle cx="109.5" cy="107.1" r="1.5"/>
<circle cx="109.5" cy="107.1" r="1.42"/>
<circle cx="299.5" cy="107.1" r="1.5"/>
<circle cx="299.5" cy="107.1" r="1.42"/>
<circle cx="354.1" cy="117.8" r="2.01"/>
<circle cx="354.1" cy="112.8" r="1.75"/>
<circle cx="354.1" cy="117.8" r="1.76"/>
<circle cx="354.1" cy="112.9" r="2"/>
<circle cx="354.1" cy="112.8" r="1.69"/>
<circle cx="354.1" cy="117.8" r="2.1"/>
<circle cx="354.1" cy="112.8" r="2.1"/>
<circle cx="354.1" cy="117.8" r="1.7"/>
<circle cx="375.4" cy="117.8" r="2.01"/>
<circle cx="375.4" cy="112.9" r="2"/>
<circle cx="375.4" cy="112.8" r="1.69"/>
<circle cx="375.4" cy="117.8" r="2.1"/>
<circle cx="375.4" cy="112.8" r="2.1"/>
<circle cx="375.4" cy="117.8" r="1.7"/>
<circle cx="375.4" cy="117.8" r="1.74"/>
<circle cx="131.2" cy="155.1" r=".62"/>
<circle cx="142.7" cy="155.1" r=".75"/>
<circle cx="142.7" cy="155.1" r=".6"/>
<circle cx="146.2" cy="155.1" r=".75"/>
<circle cx="146.2" cy="155.1" r=".6"/>
<circle cx="157.7" cy="155.1" r=".63"/>
<circle cx="271.2" cy="155.1" r=".75"/>
<circle cx="271.2" cy="155.1" r=".6"/>
<circle cx="282.7" cy="155.1" r=".63"/>
<circle cx="112.7" cy="168.8" r=".82"/>
<circle cx="112.7" cy="174.8" r=".82"/>
<circle cx="119.5" cy="171.8" r="1.26"/>
<circle cx="119.5" cy="160.5" r="1.11"/>
<circle cx="132.5" cy="170" r=".99"/>
<circle cx="169.5" cy="171.8" r="1.25"/>
<circle cx="169.5" cy="160.5" r="1.1"/>
<circle cx="219.5" cy="160.5" r="1.1"/>
<circle cx="269.5" cy="160.5" r="1.11"/>
<circle cx="281.5" cy="171.8" r="3.5"/>
<circle cx="282" cy="160.5" r="1.1"/>
<circle cx="296.2" cy="174.7" r=".83"/>
<circle cx="296.2" cy="168.7" r=".83"/>
<circle cx="98.6" cy="192.1" r=".98"/>
<circle cx="119.5" cy="183" r="1.1"/>
<circle cx="169.5" cy="183" r="1.09"/>
<circle cx="219.5" cy="183" r="1.09"/>
<circle cx="269.5" cy="183" r="1.1"/>
<circle cx="282" cy="183" r="1.09"/>
<circle cx="285" cy="192.1" r=".99"/>
</g>
<path d="M412.4 262.3a2.5 2.5 0 0 0-4.1-1.1 2.5 2.5 0 0 0 1 4.2 2.5 2.5 0 0 0 3.2-2.9l-.1-.2" fill="none" stroke="#000" stroke-width=".3" stroke-dasharray="30.5 1.3 1.3 1.3" stroke-dashoffset="24.5" stroke-linecap="butt"/>
<path d="M414.8 261.5a5 5 0 0 0-8.3-2 5 5 0 0 0 2.2 8.3 5 5 0 0 0 6.2-6l-.1-.3" fill="none" stroke="#000" stroke-width=".3" stroke-dasharray="30.5 1.3 1.3 1.3" stroke-dashoffset="16.7" stroke-linecap="butt"/>
<path d="M364.8 108.5v16.6" fill="none" stroke="#000" stroke-width=".3" stroke-dasharray="30.5 1.3 1.3 1.3" stroke-dashoffset="24.1"/>
<path d="M280.7 171.7h-1.2M282 170.5v-1.3M282 173v1.2M283.2 171.7h1.3" fill="none" stroke="#000" stroke-width=".3" stroke-dasharray="30.5 1.3 1.3 1.3"/>
<path d="M410 255.7v14.9" fill="none" stroke="#000" stroke-width=".3" stroke-dasharray="30.5 1.3 1.3 1.3" stroke-dashoffset="25"/>
<path d="M403.4 263l12.6-.1" fill="none" stroke="#000" stroke-width=".3" stroke-dasharray="30.5 1.3 1.3 1.3" stroke-dashoffset="26.1"/>
<path d="M216 248v5" fill="none" stroke="#000" stroke-width=".3" stroke-dasharray="30.5 1.3 1.3 1.3" stroke-dashoffset="29.9"/>
<path d="M108.4 58.4v-21M142.4 57.9v-21M267.4 58.3v-21M301.2 58.1v-21" fill="none" stroke="#f00" stroke-width=".3" stroke-dasharray="30.5 1.3 1.3 1.3" stroke-dashoffset="21.9"/>
<g fill="#000">
<path d="M350.8 119.4l.6 .2-.6 .2z"/>
<path d="M71.9 20.6l.6-.2v.3zM141.8 20.4l.6 .2-.6 .1zM71.9 28l.6-.2v.3zM107.8 27.8l.6 .2-.6 .1z"/>
<path d="M160.3 36.9l.1 .6h-.3zM160.1 57.3h.3l-.1 .6zM384.3 91.1l.2 .6h-.3zM384.2 120.5h.3l-.2 .6zM309.2 160.5l.2 .6h-.3zM309.1 182.4h.3l-.2 .6zM313.6 158.3l.1 .6h-.3zM313.4 184.6h.3l-.1 .6zM360.2 172.8l.1 .6h-.3zM360 177.2h.3l-.1 .6z"/>
<path d="M170.8 27.8l.6 .2-.6 .1zM113.4 28l.6-.2v.3z"/>
<path d="M306.4 27.5l.6 .1-.6 .2zM301.2 27.6l.6-.1v.3zM266.8 20.4l.6 .2-.6 .1zM142.4 20.6l.6-.2v.3z"/>
<path d="M71.9 86.4l.6-.1v.3zM306.4 86.3l.6 .1-.6 .2zM129.4 31.4l.6-.1v.3zM154.8 31.3l.6 .1-.6 .2zM129.4 59l-.2 .6h.3zM142.4 58.7l-.2 .6h.3zM71.9 149.3l.6-.2v.3zM118.9 149.1l.6 .2-.6 .1zM120.7 171.7l.6 .2v-.3zM119.5 149.3l.6-.2v.3zM168.9 149.1l.6 .2-.6 .1zM119.5 184.1l-.2 .6h.3zM281.9 184.1l-.1 .6h.2z"/>
<path d="M364.8 123.2l.6-.2v.4zM377.6 123l.6 .2-.6 .2z"/>
<path d="M364.2 123l.6 .2-.6 .2zM351.4 123.2l.6-.2v.4z"/>
<path d="M169.5 149.3l.6-.2v.3zM218.9 149.1l.6 .2-.6 .1zM269.5 149.3l.6-.2v.3zM281.4 149.1l.6 .2-.6 .1z"/>
<path d="M219.5 149.3l.6-.2v.3zM268.9 149.1l.6 .2-.6 .1z"/>
<path d="M306.4 149.1l.6 .2-.6 .1zM282 149.3l.6-.2v.3zM366.6 170.7l.6 .1-.6 .2zM365.2 170.8l.6-.1v.3z"/>
</g>
<g font-size="6.3">
<text x="282.1" y="250.3">名称</text>
<text x="347.1" y="250.3">图号</text>
<text x="282.1" y="260.3">材质</text>
<text x="347.1" y="260.3">质量</text>
<text x="383.3" y="262.1">视</text>
<text x="383.3" y="269.9">图</text>
<text x="282.1" y="270.3">版次</text>
<text x="347.1" y="270.3">比例</text>
</g>
<g font-size="4.2">
<text x="4.8" y="237.6">注意：1.行走平行度（正面+侧面），450行程内，≤±0.03mm，1000行程内，≤±0.05mm。</text>
<text x="12.2" y="243.3">2.本体形变，450行程内，≤±0.03mm，1000行程内，≤±0.05mm。</text>
<text x="18.6" y="251.3">型号/规格</text>
<text x="70.6" y="251.3">GTH5-250-BC-M10-C4</text>
<text x="301.9" y="249.5">GTH5-250-BC-M10-C4</text>
<text x="14.4" y="258.3">螺杆型号/规格</text>
<text x="19.7" y="263.9">有效行程</text>
<text x="63.7" y="258.3">1205</text>
<text x="86.5" y="263.9">250</text>
<text x="89.9" y="258.3">1210</text>
<text x="111.7" y="258.3">1220</text>
<text x="19.7" y="269.5">精度等级</text>
<text x="87.6" y="269.5">C7</text>
<text x="259" y="267">2022/7/23</text>
<text x="19.7" y="275.2">马达容量</text>
<text x="74.9" y="275.2">100W（无刹车）</text>
<text x="15.5" y="280.8">重复定位精度</text>
<text x="86.7" y="280.8">0.02</text>
<text x="9.1" y="286.4">感应开关方式及数量</text>
<text x="72.7" y="286.4">外挂型三只（C4）</text>
<text x="15.5" y="292">建议最快速度</text>
<text x="60.5" y="292">250MM/S</text>
<text x="86.7" y="292">500MM/S</text>
<text x="107.4" y="292">1000MM/S</text>
</g>
<g font-size="4.1">
<text x="286.9" y="173.4">I</text>
<text x="386.4" y="172">I</text>
<text x="382.3" y="177.2">1 : 1</text>
</g>
<g font-size="3.5">
<text x="92.7" y="21.8">141 滑台原点位置</text>
<text x="195.6" y="21.8">250 有效行程</text>
<text x="84.4" y="27.5">73</text>
<text x="91.8" y="27.5">1</text>
<text x="145.9" y="29.2">116</text>
<text x="308.8" y="28.9">11.50</text>
<text x="321.5" y="28.9">1 滑台极限位置</text>
<text x="78.5" y="31">滑台极限位置</text>
<text x="146.6" y="32.7">52</text>
<text x="161.5" y="48.8" transform="rotate(-90 161.5 48.8)">42</text>
<text x="108.4" y="69.7">4 x M5 贯穿</text>
<text x="144" y="69.8">2 x</text>
<text x="155.5" y="69.8">3 H7</text>
<text x="169.4" y="69.8">7</text>
<text x="193.3" y="87.7">470.20</text>
<text x="385.6" y="106.7" transform="rotate(-90 385.6 106.7)">60</text>
<text x="336.8" y="119.1">基准面</text>
<text x="353.9" y="124.5">26.70</text>
<text x="371.1" y="124.5">27</text>
<text x="92.4" y="150.5">95.20</text>
<text x="144.8" y="150.5">100</text>
<text x="185.1" y="150.5">100</text>
<text x="241.1" y="150.5">100</text>
<text x="274.5" y="150.5">25</text>
<text x="292" y="150.5">50</text>
<text x="365" y="160.5" transform="rotate(-90 365 160.5)">6</text>
<text x="357.9" y="164.8" transform="rotate(-90 357.9 164.8)">+0.012</text>
<text x="361.4" y="163" transform="rotate(-90 361.4 163)">0</text>
<text x="123.7" y="171.3">2 x</text>
<text x="135.2" y="171.3">5 H7</text>
<text x="149.1" y="171.3">6</text>
<text x="310.5" y="173.3" transform="rotate(-90 310.5 173.3)">45</text>
<text x="314.9" y="173.3" transform="rotate(-90 314.9 173.3)">54</text>
<text x="361.4" y="168.3" transform="rotate(-90 361.4 168.3)">5</text>
<text x="371" y="172.1">2</text>
<text x="97" y="189.8">6 x M5</text>
<text x="113.6" y="189.8">15</text>
<text x="283.4" y="189.8">4 x M5</text>
<text x="300" y="189.8">15</text>
<text x="101.3" y="193.3">4.40 贯穿</text>
<text x="287.7" y="193.3">4.40 贯穿</text>
<text x="221.4" y="246.8">1</text>
<text x="221.4" y="251.8">2</text>
<text x="218.8" y="256.8">序号</text>
<text x="232.2" y="256.8">修 订 版 次</text>
<text x="257.5" y="256.8">设计变更编号</text>
<text x="228.2" y="261.8">设</text>
<text x="240.1" y="261.8">计</text>
<text x="252" y="261.8">变</text>
<text x="263.9" y="261.8">更</text>
<text x="219.1" y="266.7">设 计</text>
<text x="368.3" y="269.3">1:2</text>
<text x="219.1" y="271.7">校 核</text>
<text x="219.1" y="276.7">批 准</text>
<text x="222.9" y="282.7">技术要求：</text>
<text x="231.8" y="287.3">1、未标注公差全部 0.1</text>
<text x="231.7" y="291.8">2、未标注倒角全部C0.3</text>
</g>
</svg>
